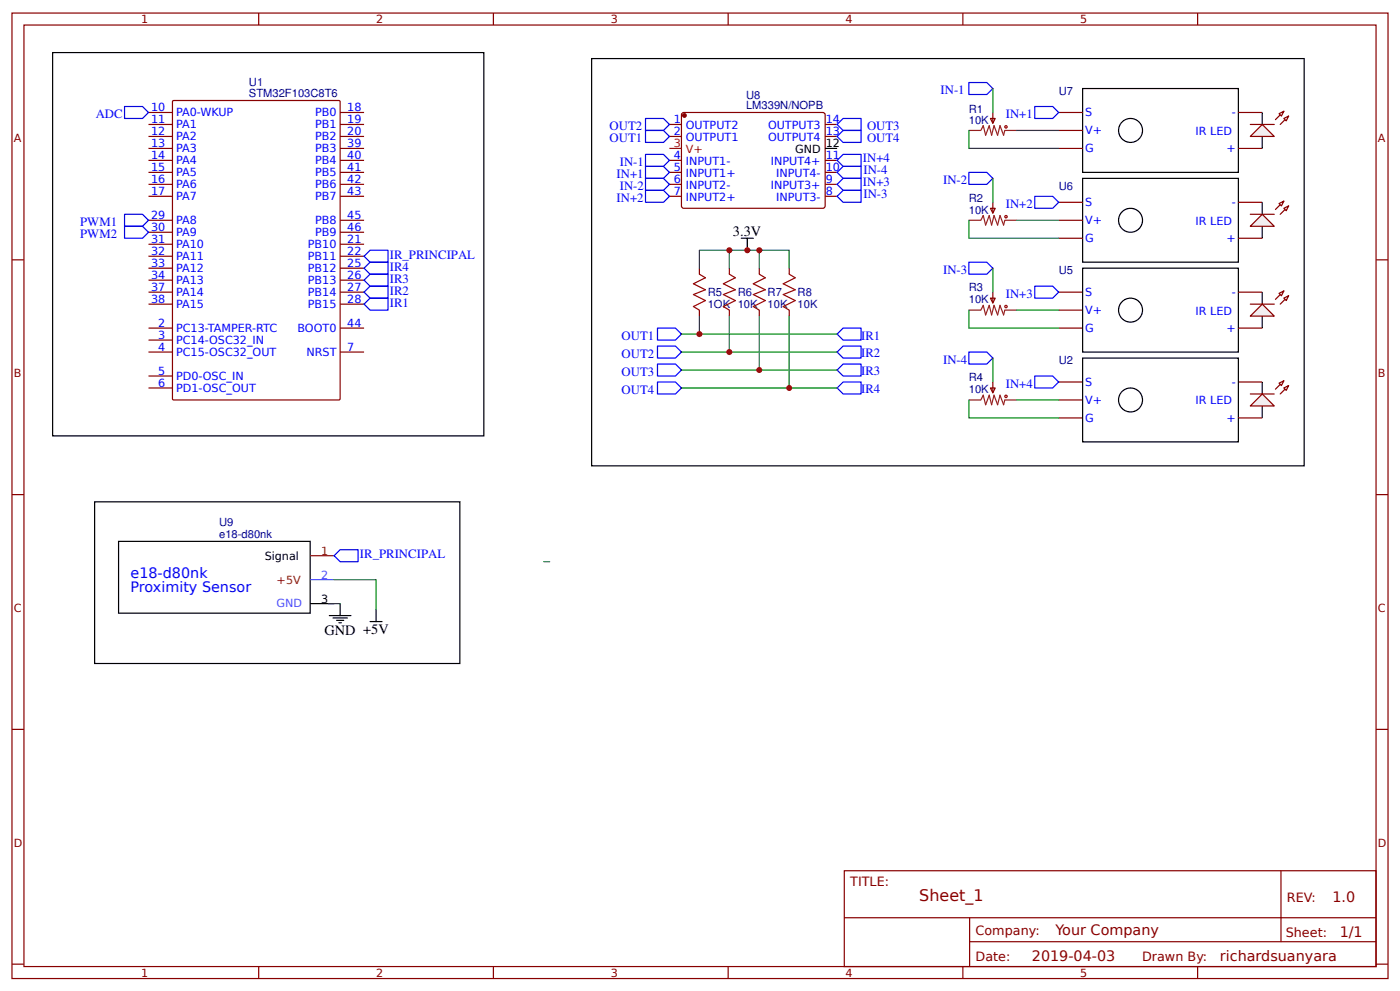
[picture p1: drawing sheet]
<svg xmlns="http://www.w3.org/2000/svg" width="309mm" height="219mm" viewBox="0 0 309 219" stroke-linecap="round" stroke-linejoin="round" font-family="sans-serif">
<g fill="none" stroke="#800" stroke-width=".26">
<path d="M2.6 2.9h304.1v213.2h-304.1zM5.3 5.5h298.7v208h-298.7zM57.1 2.9v2.6M109 2.9v2.6M160.9 2.9v2.6M212.7 2.9v2.6M264.6 2.9v2.6M32.8 24.8h5.3M32.8 27.5h5.3M32.8 30.1h5.3M32.8 32.8h5.3M32.8 35.4h5.3"/>
<path d="M32.8 38.1h5.3M38.1 22.3l.3-.1h36.5l.2 .1v65.8l-.1 .2h-36.6l-.3-.1zM75.1 24.8h5.3M75.1 27.5h5.3M75.1 30.1h5.3M75.1 32.8h5.3M75.1 35.4h5.3M75.1 38.1h5.3M2.6 57.4h2.7M32.8 53.9h5.3M32.8 56.6h5.3M32.8 59.2h5.3"/>
<path d="M32.8 40.7h5.3M32.8 43.4h5.3M32.8 48.7h5.3M32.8 51.3h5.3M75.1 53.9h5.3M75.1 56.6h5.3M75.1 59.2h5.3M75.1 40.7h5.3M75.1 43.4h5.3M75.1 48.7h5.3M75.1 51.3h5.3M304 57.4h2.7"/>
<path d="M32.8 72.5h5.3M32.8 77.8h5.3M32.8 61.9h5.3M32.8 64.5h5.3M32.8 67.2h5.3M32.8 75.1h5.3M75.1 72.5h5.3M75.1 77.8h5.3M75.1 61.9h5.3M75.1 64.5h5.3M75.1 67.2h5.3M32.8 83.1h5.3"/>
<path d="M32.8 85.7h5.3M233.9 92.3h5.3M233.9 88.3h5.3M233.9 84.4h5.3M273.6 92.3h5.3M273.6 84.4h5.3M2.6 109.2h2.7M304 109.2h2.7M2.6 161.1h2.7M304 161.1h2.7M186.5 192.3h117.5v21.2h-117.5zM283 192.3v15.7"/>
<path d="M2.6 213h2.7M57.1 213.5v2.6M109 213.5v2.6M160.9 213.5v2.6M186.6 202.7h117.3M212.7 213.5v2.6M214.2 208h89.7M214.2 202.7v10.6M264.6 213.5v2.6M304 213h2.7"/>
</g>
<path d="M120.1 124.1h1.3" fill="none" stroke="#080" stroke-width=".26"/>
<path d="M27.5 23.5h4l1.3 1.3-1.3 1.4h-4zM27.5 47.3h4l1.3 1.4-1.3 1.3h-4zM27.5 50h4l1.3 1.3-1.3 1.3h-4zM80.4 59.2l1.4-1.3h3.9v2.7h-3.9zM80.4 56.6l1.4-1.3h3.9v2.6h-3.9zM80.4 61.9l1.4-1.3h3.9v2.6h-3.9zM80.4 64.5l1.4-1.3h3.9v2.7h-3.9zM80.4 67.2l1.4-1.3h3.9v2.6h-3.9z" fill="none" stroke="#00f" stroke-width=".26"/>
<g fill="none" stroke="#000" stroke-width=".26">
<path d="M11.6 11.6h95.3v84.7h-95.3zM239.2 79.1h34.4v18.5h-34.4zM278.9 84.4v7.9"/>
<circle cx="249.8" cy="88.3" r="2.65"/>
</g>
<path d="M278.9 87l2.6 2.7h-5.3z" fill="#efefef" stroke="#800" stroke-width=".26"/>
<path d="M283.6 84.1l-1.8 1.9M284.7 85.2l-1.9 1.8" fill="none" stroke="#800" stroke-width=".26"/>
<g fill="#efefef" stroke="#800" stroke-width=".26">
<path d="M283.6 85.7l1.1-.5-.5 1z"/>
<path d="M282.6 84.6l1-.5-.5 1.1z"/>
</g>
<path d="M233.9 72.5h5.3M233.9 68.5h5.3M233.9 64.5h5.3M273.6 72.5h5.3M273.6 64.5h5.3M276.2 87h5.3" fill="none" stroke="#800" stroke-width=".26"/>
<g fill="none" stroke="#000" stroke-width=".26">
<path d="M239.2 59.2h34.4v18.6h-34.4zM278.9 64.5v8"/>
<circle cx="249.8" cy="68.5" r="2.65"/>
</g>
<path d="M278.9 67.2l2.6 2.6h-5.3z" fill="#efefef" stroke="#800" stroke-width=".26"/>
<path d="M283.6 64.3l-1.8 1.8M284.7 65.3l-1.9 1.9" fill="none" stroke="#800" stroke-width=".26"/>
<g fill="#efefef" stroke="#800" stroke-width=".26">
<path d="M283.6 65.9l1.1-.6-.5 1.1z"/>
<path d="M282.6 64.8l1-.5-.5 1z"/>
</g>
<path d="M233.9 52.6h5.3M233.9 48.7h5.3M233.9 44.7h5.3M273.6 52.6h5.3M273.6 44.7h5.3M276.2 67.2h5.3" fill="none" stroke="#800" stroke-width=".26"/>
<g fill="none" stroke="#000" stroke-width=".26">
<path d="M239.2 39.4h34.4v18.5h-34.4zM278.9 44.7v7.9"/>
<circle cx="249.8" cy="48.7" r="2.65"/>
</g>
<path d="M276.2 50l2.7-2.7 2.6 2.7z" fill="#efefef" stroke="#800" stroke-width=".26"/>
<path d="M283.6 44.4l-1.8 1.9M284.7 45.5l-1.9 1.8" fill="none" stroke="#800" stroke-width=".26"/>
<g fill="#efefef" stroke="#800" stroke-width=".26">
<path d="M283.6 46l1.1-.5-.5 1z"/>
<path d="M282.6 45l1-.6-.5 1.1z"/>
</g>
<path d="M233.9 32.8h5.3M233.9 28.8h5.3M233.9 24.8h5.3M273.6 32.8h5.3M273.6 24.8h5.3M276.2 47.3h5.3" fill="none" stroke="#800" stroke-width=".26"/>
<g fill="none" stroke="#000" stroke-width=".26">
<path d="M239.2 19.6h34.4v18.5h-34.4zM278.9 24.8v8"/>
<circle cx="249.8" cy="28.8" r="2.65"/>
</g>
<path d="M278.9 27.5l2.6 2.6h-5.3z" fill="#efefef" stroke="#800" stroke-width=".26"/>
<path d="M283.6 24.6l-1.8 1.8M284.7 25.6l-1.9 1.9" fill="none" stroke="#800" stroke-width=".26"/>
<g fill="#efefef" stroke="#800" stroke-width=".26">
<path d="M283.6 26.2l1.1-.6-.5 1.1z"/>
<path d="M282.6 25.1l1-.5-.5 1z"/>
</g>
<g fill="none" stroke="#800" stroke-width=".26">
<path d="M147.9 27.5h2.6M147.9 30.1h2.6M147.9 35.4h2.6M147.9 38.1h2.6M150.6 25.1l.5-.3 30.9 .1 .3 .5-.1 20.3-.4 .3-31-.1-.3-.4zM182.3 27.5h2.6M182.3 30.1h2.6M182.3 35.4h2.6M182.3 38.1h2.6M218.8 26.2h1.1l-.6 1zM219.3 24.8v2.4M276.2 27.5h5.3"/>
<path d="M147.9 40.7h2.6M147.9 43.4h2.6M154.5 59.2v1.4M161.1 59.2v1.4M167.7 59.2v1.4M174.4 59.2v1.4M182.3 40.7h2.6M182.3 43.4h2.6M218.8 46h1.1l-.6 1.1zM219.3 44.7v2.4M154.5 68.5v1.3M161.1 68.5v1.3"/>
<path d="M167.7 68.5v1.3M174.4 68.5v1.3M218.8 65.9h1.1l-.6 1zM219.3 64.5v2.4M218.8 85.7h1.1l-.6 1.1zM219.3 84.4v2.4"/>
</g>
<path d="M214 28.8h2.7l.5-1 .6 2.1 .7-2.1 .6 2.1 .5-2.1 .8 2.1 .5-2.1 .8 2.1 .3-1.1h2.6M214 48.7h2.7l.5-1.1 .6 2.1 .7-2.1 .6 2.1 .5-2.1 .8 2.1 .5-2.1 .8 2.1 .3-1h2.6M214 68.5h2.7l.5-1.1 .6 2.2 .7-2.2 .6 2.2 .5-2.2 .8 2.2 .5-2.2 .8 2.2 .3-1.1h2.6M214 88.3h2.7l.5-1 .6 2.1 .7-2.1 .6 2.1 .5-2.1 .8 2.1 .5-2.1 .8 2.1 .3-1.1h2.6" fill="none" stroke="#8d2323" stroke-width=".26"/>
<g fill="none" stroke="#a00000" stroke-width=".26">
<path d="M154.5 60.6l1.3 .8-2.6 1.3 2.6 1.3-2.6 1.1 2.6 1.3-2.6 1.3 1.3 .8M161.1 60.6l1.4 .8-2.7 1.3 2.7 1.3-2.7 1.1 2.7 1.3-2.7 1.3 1.3 .8M167.7 60.6l1.4 .8-2.7 1.3 2.7 1.3-2.7 1.1 2.7 1.3-2.7 1.3 1.3 .8M174.4 60.6l1.3 .8-2.7 1.3 2.7 1.3-2.7 1.1 2.7 1.3-2.7 1.3 1.4 .8"/>
<circle cx="222.2" cy="28" r=".26"/>
<circle cx="222.2" cy="47.9" r=".26"/>
<circle cx="222.2" cy="67.7" r=".26"/>
<circle cx="222.2" cy="87.6" r=".26"/>
</g>
<g fill="none" stroke="#080" stroke-width=".26">
<path d="M219.3 19.6v5.2M214 28.8v4h19.9M219.3 39.4v5.3M224.6 28.8h9.3M154.5 59.2v-3.9h19.9v3.9M161.1 55.3v3.9M167.7 55.3v3.9M214 48.7v3.9h19.9M219.3 59.2v5.3M224.6 48.7h9.3M154.5 69.8v4h-4M154.5 73.8h30.4"/>
<path d="M161.1 69.8v8h-10.6M161.1 77.8h23.8M167.7 69.8v11.9h-17.2M174.4 69.8v15.9h-23.9M214 68.5v4h19.9M219.3 79.1v5.3M224.6 68.5h9.3M167.7 81.7h17.2M174.4 85.7h10.5M214 88.3v4h19.9M224.6 88.3h9.3M72.5 133.3h2.6"/>
<path d="M73.8 128h9.3v6.6"/>
</g>
<g fill="none" stroke="#000" stroke-width=".26">
<path d="M130.7 12.9h157.4v90h-157.4zM182.3 32.8h2.6M163.8 52.6h2.6M165.1 52.6v2.7M20.9 110.8h80.7v35.8h-80.7zM26.2 119.6h42.3v15.8h-42.3zM68.5 133.3h5.3M72.8 136h4.7M73.6 136.5h3.1M74.3 137h1.6M74.9 137.6h.5M75.1 133.3v2.7"/>
<path d="M81.8 137.3h2.6M83.1 134.6v2.7"/>
</g>
<path d="M68.5 122.7h5.3" fill="none" stroke="#630" stroke-width=".26"/>
<path d="M68.5 128h5.3" fill="none" stroke="#09f" stroke-width=".26"/>
<g fill="none" stroke="#00f" stroke-width=".26">
<path d="M214 18.2h4l1.3 1.4-1.3 1.3h-4zM142.6 36.8h4l1.3 1.3-1.3 1.3h-4zM142.6 34.1h4l1.3 1.3-1.3 1.4h-4zM142.6 39.4h4l1.3 1.3-1.3 1.3h-4zM142.6 28.8h4l1.3 1.3-1.3 1.4h-4zM142.6 26.2h4l1.3 1.3-1.3 1.3h-4zM184.9 35.4l1.4-1.3h3.9v2.7h-3.9zM184.9 38.1l1.4-1.3h3.9v2.6h-3.9zM184.9 27.5l1.4-1.3h3.9v2.6h-3.9zM186.3 28.8h3.9v2.7h-3.9l-1.4-1.4zM214 38.1h4l1.3 1.3-1.3 1.3h-4zM228.6 23.5h4l1.3 1.3-1.3 1.4h-4z"/>
<path d="M142.6 42h4l1.3 1.4-1.3 1.3h-4zM184.9 40.7l1.4-1.3h3.9v2.6h-3.9zM184.9 43.4l1.4-1.4h3.9v2.7h-3.9zM214 57.9h4l1.3 1.3-1.3 1.4h-4zM228.6 43.4h4l1.3 1.3-1.3 1.3h-4zM145.3 72.5h3.9l1.3 1.3-1.3 1.3h-3.9zM145.3 76.4h3.9l1.3 1.4-1.3 1.3h-3.9zM186.3 72.5h3.9v2.6h-3.9l-1.4-1.3zM186.3 76.4h3.9v2.7h-3.9l-1.4-1.3zM214 77.8h4l1.3 1.3-1.3 1.3h-4zM228.6 63.2h4l1.3 1.3-1.3 1.4h-4zM145.3 80.4h3.9l1.3 1.3-1.3 1.4h-3.9z"/>
<path d="M145.3 84.4h3.9l1.3 1.3-1.3 1.3h-3.9zM186.3 80.4h3.9v2.7h-3.9l-1.4-1.4zM186.3 84.4h3.9v2.6h-3.9l-1.4-1.3zM228.6 83.1h4l1.3 1.3-1.3 1.3h-4zM73.8 122.7l1.3-1.3h4v2.7h-4z"/>
</g>
<circle cx="151.2" cy="25.5" r=".4" fill="#800" stroke="#800" stroke-width=".26"/>
<path d="M147.9 32.8h2.6" fill="none" stroke="#f00" stroke-width=".26"/>
<g fill="#c00">
<circle cx="174.4" cy="85.7" r=".66"/>
<circle cx="167.7" cy="81.7" r=".66"/>
<circle cx="154.5" cy="73.8" r=".66"/>
<circle cx="161.1" cy="55.3" r=".66"/>
<circle cx="167.7" cy="55.3" r=".66"/>
<circle cx="165.1" cy="55.3" r=".66"/>
<circle cx="161.1" cy="77.8" r=".66"/>
</g>
<text font-size="3.5" fill="#800" x="203.1" y="199.1">Sheet_1</text>
<g font-size="3.2">
<text x="161.9" y="52.1">3.3V</text>
<text x="71.7" y="140.2">GND +5V</text>
</g>
<g font-size="3.2" fill="#00f">
<text x="28.8" y="127.6">e18-d80nk</text>
<text x="28.8" y="130.8">Proximity Sensor</text>
</g>
<g font-size="3.2" fill="#800">
<text x="294.4" y="199.3">1.0</text>
<text x="233.2" y="206.4">Your Company</text>
<text x="296" y="207">1/1</text>
<text x="228" y="212.3">2019-04-03</text>
<text x="269.5" y="212.2">richardsuanyara</text>
</g>
<g font-size="2.8" fill="#00f">
<text x="207.8" y="20.9">IN-1</text>
<text x="21.2" y="26.2">ADC</text>
<text x="134.7" y="28.7">OUT2</text>
<text x="191.6" y="28.7">OUT3</text>
<text x="222.2" y="26.2">IN+1</text>
<text x="134.7" y="31.4">OUT1</text>
<text x="190.6" y="35.8">IN+4</text>
<text x="191.6" y="31.4">OUT4</text>
<text x="136.2" y="39.4">IN+1</text>
<text x="136.9" y="36.7">IN-1</text>
<text x="190.6" y="41.1">IN+3</text>
<text x="190.8" y="38.5">IN-4</text>
<text x="208.4" y="40.7">IN-2</text>
<text x="136.2" y="44.7">IN+2</text>
<text x="136.9" y="42">IN-2</text>
<text x="190.8" y="43.8">IN-3</text>
<text x="222.2" y="46">IN+2</text>
<text x="17.7" y="50">PWM1</text>
<text x="17.7" y="52.6">PWM2</text>
<text x="86.1" y="59.8">IR4</text>
<text x="86.1" y="57.1">IR_PRINCIPAL</text>
<text x="86.1" y="62.4">IR3</text>
<text x="86.1" y="65.1">IR2</text>
<text x="208.4" y="60.6">IN-3</text>
<text x="222.2" y="65.9">IN+3</text>
<text x="86.1" y="67.7">IR1</text>
<text x="137.3" y="75">OUT1</text>
<text x="190.2" y="75.1">IR1</text>
<text x="137.3" y="79">OUT2</text>
<text x="137.3" y="83">OUT3</text>
<text x="190.2" y="78.8">IR2</text>
<text x="190.2" y="82.8">IR3</text>
<text x="208.4" y="80.4">IN-4</text>
<text x="137.3" y="86.9">OUT4</text>
<text x="190.2" y="86.8">IR4</text>
<text x="222.2" y="85.7">IN+4</text>
<text x="79.5" y="123.3">IR_PRINCIPAL</text>
</g>
<g font-size="2.8" fill="#800">
<text x="187.9" y="195.8">TITLE:</text>
<text x="284.3" y="199.3">REV:</text>
<text x="215.5" y="206.4">Company:</text>
<text x="284.1" y="206.9">Sheet:</text>
<text x="215.5" y="212.2">Date:</text>
<text x="252.3" y="212.2">Drawn By:</text>
</g>
<g font-size="2.5" fill="#800">
<text x="31.2" y="5.1">1</text>
<text x="83.1" y="5.1">2</text>
<text x="134.9" y="5.1">3</text>
<text x="186.8" y="5.1">4</text>
<text x="238.7" y="5.1">5</text>
<text x="3" y="31.5">A</text>
<text x="304.4" y="31.5">A</text>
<text x="3" y="83.3">B</text>
<text x="304.4" y="83.3">B</text>
<text x="3" y="135.2">C</text>
<text x="304.4" y="135.2">C</text>
<text x="3" y="187">D</text>
<text x="304.4" y="187">D</text>
<text x="31.2" y="215.7">1</text>
<text x="83.1" y="215.7">2</text>
<text x="134.9" y="215.7">3</text>
<text x="186.8" y="215.7">4</text>
<text x="238.7" y="215.7">5</text>
</g>
<g font-size="2.5" fill="#000080">
<text x="55" y="21.4">STM32F103C8T6</text>
<text x="55" y="19.1">U1</text>
<text x="164.8" y="21.8">U8</text>
<text x="233.9" y="20.9">U7</text>
<text x="164.8" y="24.1">LM339N/NOPB</text>
<text x="214" y="27.3">10K</text>
<text x="214" y="24.9">R1</text>
<text x="214" y="47.3">10K</text>
<text x="214" y="44.7">R2</text>
<text x="233.9" y="42">U6</text>
<text x="156.4" y="65.3">R5</text>
<text x="163" y="65.3">R6</text>
<text x="169.6" y="65.3">R7</text>
<text x="176.2" y="65.3">R8</text>
<text x="214" y="64.3">R3</text>
<text x="233.9" y="60.6">U5</text>
<text x="156.4" y="68">1OK 10K</text>
<text x="169.6" y="68">10K</text>
<text x="176.2" y="68">10K</text>
<text x="214" y="66.9">10K</text>
<text x="233.9" y="80.4">U2</text>
<text x="214" y="86.8">10K</text>
<text x="214" y="84.1">R4</text>
<text x="48.4" y="118.8">e18-d80nk</text>
<text x="48.4" y="116.3">U9</text>
</g>
<g font-size="2.5" fill="#00f">
<text x="33.4" y="24.6">10</text>
<text x="33.4" y="27.2">11</text>
<text x="33.4" y="29.9">12</text>
<text x="38.9" y="25.6">PA0-WKUP</text>
<text x="38.9" y="28.3">PA1</text>
<text x="69.6" y="25.6">PB0</text>
<text x="69.6" y="28.3">PB1</text>
<text x="76.7" y="24.6">18</text>
<text x="76.7" y="27.2">19</text>
<text x="76.7" y="29.9">20</text>
<text x="148.8" y="27.2">1</text>
<text x="148.8" y="29.9">2</text>
<text x="151.5" y="28.5">OUTPUT2</text>
<text x="169.7" y="28.5">OUTPUT3</text>
<text x="182.4" y="29.9">13</text>
<text x="182.4" y="27.2">14</text>
<text x="239.7" y="29.6">V+</text>
<text x="239.7" y="25.6">S</text>
<text x="264.1" y="29.8">IR LED</text>
<text x="272.2" y="25.6">-</text>
<text x="33.4" y="32.5">13</text>
<text x="33.4" y="35.2">14</text>
<text x="38.9" y="30.9">PA2</text>
<text x="38.9" y="33.6">PA3</text>
<text x="69.6" y="30.9">PB2</text>
<text x="69.6" y="33.6">PB3</text>
<text x="76.7" y="32.5">39</text>
<text x="76.7" y="35.2">40</text>
<text x="148.8" y="35.2">4</text>
<text x="151.5" y="31.2">OUTPUT1</text>
<text x="169.7" y="31.2">OUTPUT4</text>
<text x="182.4" y="35.2">11</text>
<text x="239.7" y="33.6">G</text>
<text x="271" y="33.6">+</text>
<text x="33.4" y="37.8">15</text>
<text x="33.4" y="40.5">16</text>
<text x="38.9" y="36.2">PA4</text>
<text x="38.9" y="38.9">PA5</text>
<text x="38.9" y="41.5">PA6</text>
<text x="69.6" y="36.2">PB4</text>
<text x="69.6" y="38.9">PB5</text>
<text x="69.6" y="41.5">PB6</text>
<text x="76.7" y="37.8">41</text>
<text x="76.7" y="40.5">42</text>
<text x="148.8" y="37.8">5</text>
<text x="148.8" y="40.5">6</text>
<text x="151.5" y="36.5">INPUT1-</text>
<text x="151.5" y="39.1">INPUT1+</text>
<text x="151.5" y="41.8">INPUT2-</text>
<text x="170.3" y="41.8">INPUT3+</text>
<text x="170.3" y="36.5">INPUT4+</text>
<text x="171.5" y="39.1">INPUT4-</text>
<text x="182.4" y="40.5">9</text>
<text x="182.4" y="37.8">10</text>
<text x="33.4" y="43.1">17</text>
<text x="38.9" y="44.2">PA7</text>
<text x="69.6" y="44.2">PB7</text>
<text x="76.7" y="43.1">43</text>
<text x="148.8" y="43.1">7</text>
<text x="151.5" y="44.4">INPUT2+</text>
<text x="171.5" y="44.4">INPUT3-</text>
<text x="182.4" y="43.1">8</text>
<text x="239.7" y="45.5">S</text>
<text x="272.2" y="45.5">-</text>
<text x="33.4" y="53.7">31</text>
<text x="33.4" y="48.4">29</text>
<text x="33.4" y="51">30</text>
<text x="38.9" y="49.5">PA8</text>
<text x="38.9" y="52.1">PA9</text>
<text x="69.6" y="49.5">PB8</text>
<text x="69.6" y="52.1">PB9</text>
<text x="76.7" y="53.7">21</text>
<text x="76.7" y="48.4">45</text>
<text x="76.7" y="51">46</text>
<text x="239.7" y="53.4">G</text>
<text x="239.7" y="49.5">V+</text>
<text x="264.1" y="49.7">IR LED</text>
<text x="271" y="53.4">+</text>
<text x="33.4" y="56.3">32</text>
<text x="33.4" y="59">33</text>
<text x="38.9" y="54.7">PA10</text>
<text x="38.9" y="57.4">PA11</text>
<text x="68" y="54.7">PB10</text>
<text x="68" y="57.4">PB11</text>
<text x="76.7" y="56.3">22</text>
<text x="76.7" y="59">25</text>
<text x="33.4" y="61.6">34</text>
<text x="33.4" y="64.3">37</text>
<text x="38.9" y="60">PA12</text>
<text x="38.9" y="62.7">PA13</text>
<text x="38.9" y="65.3">PA14</text>
<text x="68" y="60">PB12</text>
<text x="68" y="62.7">PB13</text>
<text x="68" y="65.3">PB14</text>
<text x="76.7" y="61.6">26</text>
<text x="76.7" y="64.3">27</text>
<text x="239.7" y="65.3">S</text>
<text x="272.2" y="65.3">-</text>
<text x="33.4" y="66.9">38</text>
<text x="38.9" y="68">PA15</text>
<text x="68" y="68">PB15</text>
<text x="76.7" y="66.9">28</text>
<text x="239.7" y="69.3">V+</text>
<text x="264.1" y="69.5">IR LED</text>
<text x="34.9" y="72.2">2</text>
<text x="34.9" y="74.9">3</text>
<text x="34.9" y="77.5">4</text>
<text x="38.9" y="73.3">PC13-TAMPER-RTC</text>
<text x="38.9" y="75.9">PC14-OSC32_IN</text>
<text x="65.7" y="73.3">BOOT0</text>
<text x="76.7" y="72.2">44</text>
<text x="76.7" y="77.5">7</text>
<text x="239.7" y="73.3">G</text>
<text x="271" y="73.3">+</text>
<text x="34.9" y="82.8">5</text>
<text x="38.9" y="78.6">PC15-OSC32_OUT</text>
<text x="38.9" y="83.8">PD0-OSC_IN</text>
<text x="67.7" y="78.6">NRST</text>
<text x="34.9" y="85.4">6</text>
<text x="38.9" y="86.5">PD1-OSC_OUT</text>
<text x="239.7" y="89.1">V+</text>
<text x="239.7" y="85.2">S</text>
<text x="264.1" y="89.3">IR LED</text>
<text x="272.2" y="85.2">-</text>
<text x="239.7" y="93.1">G</text>
<text x="271" y="93.1">+</text>
</g>
<g font-size="2.5" fill="#f00">
<text x="148.8" y="32.5">3</text>
<text x="151.5" y="33.8">V+</text>
</g>
<g font-size="2.5">
<text x="175.7" y="33.8">GND</text>
<text x="182.4" y="32.5">12</text>
<text x="58.5" y="123.6">Signal</text>
<text x="70.9" y="133.1">3</text>
</g>
<g font-size="2.5" fill="#630">
<text x="70.9" y="122.5">1</text>
<text x="61.1" y="128.9">+5V</text>
</g>
<g font-size="2.5" fill="#09f">
<text x="70.9" y="127.8">2</text>
<text x="61.1" y="134.2">GND</text>
</g>
</svg>
